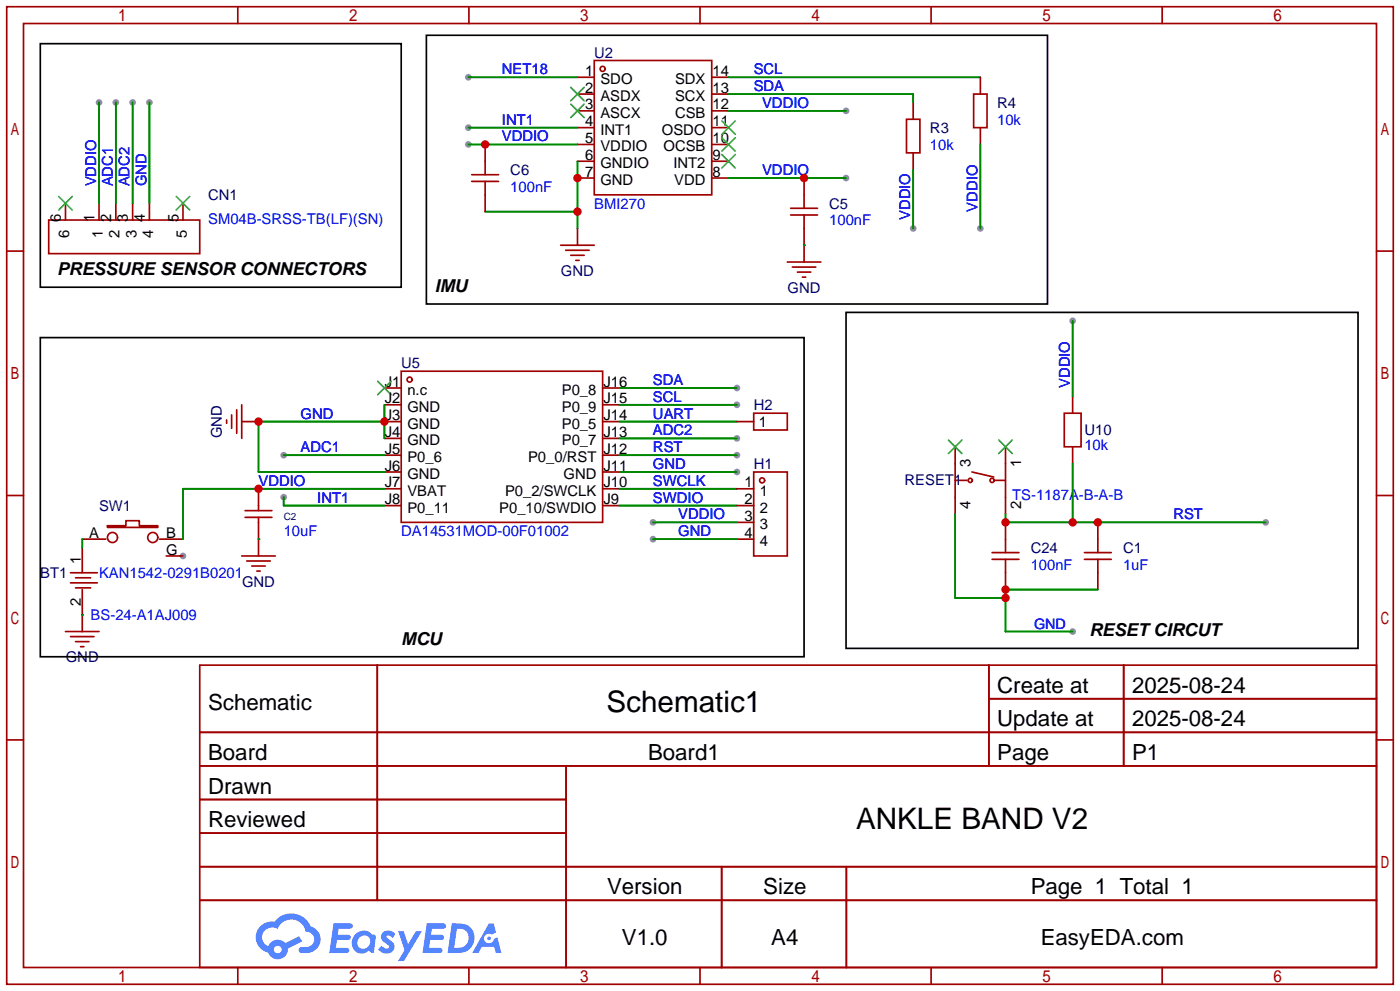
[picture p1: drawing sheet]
<svg xmlns="http://www.w3.org/2000/svg" width="212mm" height="150mm" viewBox="0 0 212 150" stroke-linecap="round" stroke-linejoin="round" font-family="sans-serif">
<g fill="#999">
<circle cx="27.7" cy="84.1" r=".51"/>
<circle cx="138.2" cy="34.5" r=".51"/>
<circle cx="148.3" cy="34.5" r=".51"/>
<circle cx="128" cy="16.8" r=".51"/>
<circle cx="128" cy="26.9" r=".51"/>
<circle cx="70.9" cy="21.8" r=".51"/>
<circle cx="70.9" cy="19.3" r=".51"/>
<circle cx="70.9" cy="11.7" r=".51"/>
<circle cx="111.5" cy="71.4" r=".51"/>
<circle cx="111.5" cy="68.8" r=".51"/>
<circle cx="191.5" cy="79" r=".51"/>
<circle cx="162.3" cy="95.5" r=".51"/>
<circle cx="162.3" cy="48.5" r=".51"/>
<circle cx="42.9" cy="68.8" r=".51"/>
<circle cx="111.5" cy="66.3" r=".51"/>
<circle cx="111.5" cy="58.7" r=".51"/>
<circle cx="111.5" cy="61.2" r=".51"/>
<circle cx="42.9" cy="75.2" r=".51"/>
<circle cx="15" cy="15.5" r=".51"/>
<circle cx="17.5" cy="15.5" r=".51"/>
<circle cx="20.1" cy="15.5" r=".51"/>
<circle cx="22.6" cy="15.5" r=".51"/>
<circle cx="98.8" cy="79" r=".51"/>
<circle cx="98.8" cy="81.5" r=".51"/>
</g>
<g fill="none" stroke="#a10000" stroke-width=".25">
<path d="M1 1h209.8v147.8h-209.8zM3.6 3.6h204.7v142.7h-204.7zM36 1v2.6M71 1v2.6M105.9 1v2.6M140.9 1v2.6M175.9 1v2.6M1 38h2.6M208.3 38h2.5M1 74.9h2.6M208.3 74.9h2.5M1 111.9h2.6"/>
<path d="M30.2 100.6h178.1v45.7h-178.1zM30.2 110.7h178.1M30.2 115.8h178.1M57.1 100.6v35.5M85.7 115.8v30.5M149.6 100.6v15.2M149.6 105.7h58.7M170 100.6v15.2M208.3 111.9h2.5M30.2 120.9h55.5M30.2 131.1h178.1M30.2 126h55.5"/>
<path d="M30.2 136.1h178.1M109.2 131.1v15.2M128.1 131.1v15.2M36 146.3v2.5M71 146.3v2.5M105.9 146.3v2.5M140.9 146.3v2.5M175.9 146.3v2.5"/>
</g>
<g fill="#5487ff">
<path d="M58 141a1.3 1.3 0 0 1 1.8 .3l-.4 .6a.54 .54 0 0 0-.9-.2v.1a2.32 2.32 0 0 1 1.2 1.4 1.36 1.36 0 0 1-1.1 1 1.36 1.36 0 0 1-1.4-.6l.5-.6a.7 .7 0 0 0 1.2 .3l-.1-.3a2.4 2.4 0 0 1-1.2-1.3l.2-.5z"/>
<path d="M60.2 140.8h.9l.6 2 1.2-2h.9l-2.7 4.5h-.9l1-1.6z"/>
<path d="M50.5 139.6h1.6a1.31 1.31 0 0 1 1.2 .2 .4 .4 0 0 1-.3 .6h-1.8l-.1 1h1.6a.4 .4 0 0 1 .4 .4 .4 .4 0 0 1-.4 .4l-1.7-.1-.2 1.2h.8a1.23 1.23 0 0 1 1.2 .2 .39 .39 0 0 1-.3 .6h-2.7z"/>
<path d="M64.6 139.6h1.6a1.32 1.32 0 0 1 1.2 .2 .39 .39 0 0 1-.3 .6h-1.8l-.1 1h1.7a.4 .4 0 0 1 .3 .4 .4 .4 0 0 1-.4 .3h-1.7l-.2 1.2h.8a1.23 1.23 0 0 1 1.2 .2 .39 .39 0 0 1-.3 .6h-2.7z"/>
<path d="M74 139.6h.7l.4 1.4-.7 .3a.75 .75 0 0 0-1.1 .3 .75 .75 0 0 0 .5 1.1 .75 .75 0 0 0 .9-.7l.5-.3 .7 2.4h-.9l-.2-.9h-1.9l-.5 .9h-.9z"/>
<path d="M68.4 139.6l-.7 4.5h1.5a2.27 2.27 0 0 0 2.5-1.6 2.27 2.27 0 0 0-1.3-2.7zM69.1 140.4a1.5 1.5 0 0 1 1.8 1.6 1.5 1.5 0 0 1-1.9 1.3h-.3z"/>
<path d="M53.8 141.3a1.62 1.62 0 0 0-.4 2.1 1.62 1.62 0 0 0 2 .6l.4-.2 .3 .2 .5 .1 .3-2.5-.2-.2-.2-.1a.57 .57 0 0 1-.6-.3 1.73 1.73 0 0 0-2.1 .3zM54.4 141.8a.96 .96 0 0 1 1.4 0 .96 .96 0 0 1-.2 1.4 .95 .95 0 0 1-1.4 0 .95 .95 0 0 1 .2-1.4z"/>
<path d="M39.4 140a2.37 2.37 0 0 0 1.2 4.1 1.54 1.54 0 0 0 1.7 .9 1.54 1.54 0 0 0 1.3-1.6l2.1-1-.5-.8-2 1a1.57 1.57 0 0 0-2.6 .5 1.5 1.5 0 0 1-.8-2.1 1.5 1.5 0 0 1 2.2-.5 2.23 2.23 0 0 1 2.3-1.4 2.23 2.23 0 0 1 2 1.8 1.16 1.16 0 0 1 1.2 1.1 1.16 1.16 0 0 1-1.1 1.2h-.6a.47 .47 0 0 0-.6 .4 .47 .47 0 0 0 .4 .5 2.26 2.26 0 0 0 2.9-2.5 2.12 2.12 0 0 0-1.5-1.5 3.2 3.2 0 0 0-5.5-.7l-.3-.1a2.55 2.55 0 0 0-1.8 .7zM41.5 143.6a.58 .58 0 0 1 1.1 0 .58 .58 0 0 1-1.1 0z"/>
<circle cx="74" cy="141.9" r=".28"/>
</g>
<g fill="none" stroke="#a10000" stroke-width=".25">
<path d="M87.4 11.7h2.5M87.4 14.2h2.5M87.4 16.8h2.5M87.4 19.3h2.5M89.9 9.1h17.8v20.4h-17.8zM107.7 11.7h2.5M107.7 14.2h2.5M107.7 16.8h2.5M107.7 19.3h2.5M137.2 18h2v5.1h-2zM138.2 15.5v2.5M147.3 14.2h2.1v5.1h-2.1z"/>
<path d="M148.3 11.7v2.5M148.3 19.3v2.5M7.4 33.3h22.8v5.1h-22.8zM9.9 30.7v2.6M15 30.7v2.6M17.5 30.7v2.6M20.1 30.7v2.6M22.6 30.7v2.6M27.7 30.7v2.6M71.4 26.4h4M71.4 27.4h4M73.4 21.8v4.6"/>
<path d="M73.4 27.4v4.6M84.8 37.1h5.1M85.6 37.8h3.6M86.4 38.6h2M87.1 39.4h.5M87.4 21.8h2.5M87.4 24.4h2.5M87.4 26.9h2.5M87.4 34.5v2.6M107.7 21.8h2.5M107.7 24.4h2.5M107.7 26.9h2.5"/>
<path d="M119.1 39.6h5.1M119.6 31.5h4.1M119.6 32.5h4.1M121.7 26.9v4.6M121.7 32.5v7.1M138.2 23.1v2.6M58.2 58.7h2.5M60.7 56.1h30.5v22.9h-30.5zM91.2 58.7h2.5M119.9 40.4h3.5M120.6 41.1h2.1M121.4 41.9h.5"/>
<path d="M162.3 59.9v2.6M16.3 79.5h2.7v-.8h2.1v.8h2.8v.3h-7.6zM34.3 63.5v.5M35.1 62.7v2.1M35.8 62v3.5M36.6 63.8h2.5M36.6 61.2v5.1M37.1 78.2h4M37.1 77.2h4M39.1 73.9v3.3M39.1 78.2v5.9M58.2 61.2h2.5"/>
<path d="M58.2 63.8h2.5M58.2 66.3h2.5M58.2 68.8h2.5M58.2 71.4h2.5M58.2 73.9h2.5M58.2 76.5h2.5M91.2 61.2h2.5M91.2 63.8h2.5M91.2 66.3h2.5M91.2 68.8h2.5M91.2 71.4h2.5M91.2 73.9h2.5"/>
<path d="M91.2 76.5h2.5M111.5 63.8h2.5M111.5 73.9h2.5M111.5 76.5h2.5M111.5 79h2.5M114 71.4h5.1v12.7h-5.1zM114 62.5h5.1v2.5h-5.1zM144.5 67.6v10.1M144.5 72.6h1.8M147.1 71.4l3.3 .7M150.4 72.6h1.7M152.1 67.6v10.1"/>
<path d="M152.1 79v4.6M161 62.5h2.6v5.1h-2.6zM162.3 67.6v2.5M166.1 79v4.6M9.9 95.5h5.1M10.7 88.1h4M10.7 86.6h4M10.7 96.3h3.5M11.4 88.9h2.3M11.4 87.4h2.3M11.4 97h2.1M12.2 97.8h.5"/>
<path d="M12.4 82.8v3.8M12.4 89.2v6.3M12.4 81.5h3.6M24.1 81.5h3.6M25.1 84.1h2.6M36.6 84.1h5.1M37.3 84.8h3.6M38.1 85.6h2M38.9 86.4h.5M111.5 81.5h2.5M150.1 84.6h4.1M150.1 83.6h4.1"/>
<path d="M152.1 84.6v4.6M164.1 84.6h4M164.1 83.6h4M166.1 84.6v4.6"/>
<circle cx="91.2" cy="10.4" r=".38"/>
<circle cx="62" cy="57.4" r=".38"/>
<circle cx="115.3" cy="72.6" r=".38"/>
<circle cx="146.8" cy="72.6" r=".32"/>
<circle cx="150.1" cy="72.6" r=".32"/>
<circle cx="17" cy="81.3" r=".76"/>
<circle cx="23.1" cy="81.3" r=".76"/>
</g>
<g fill="none" stroke="#3c3" stroke-width=".25">
<path d="M86.4 13.2l2 2M86.4 15.7l2 2.1M88.4 13.2l-2 2M88.4 15.7l-2 2.1M109.2 18.3l2.1 2M111.3 18.3l-2.1 2M8.9 29.7l2 2M10.9 29.7l-2 2M26.7 29.7l2 2M28.7 29.7l-2 2M109.2 23.4l2.1 2M109.2 20.8l2.1 2.1"/>
<path d="M111.3 23.4l-2.1 2M111.3 20.8l-2.1 2.1M57.1 57.7l2.1 2M59.2 57.7l-2.1 2M143.5 66.5l2 2.1M145.5 66.5l-2 2.1M151.1 66.5l2.1 2.1M153.2 66.5l-2.1 2.1"/>
</g>
<g fill="none" stroke="#008700" stroke-width=".25">
<path d="M15 15.5v15.2M17.5 15.5v15.2M20.1 15.5v15.2M22.6 15.5v15.2M70.9 11.7h16.5M70.9 19.3h16.5M110.2 11.7h38.1M110.2 14.2h28v1.3M110.2 16.8h17.8M70.9 21.8h16.5M73.4 32h14M87.4 24.4v10.1"/>
<path d="M110.2 26.9h17.8M121.7 37.1h.1M138.2 25.7v8.8M148.3 21.8v12.7M93.7 58.7h17.8M162.3 48.5v11.4M42.9 75.2v1.3h15.3M42.9 68.8h15.3M58.2 61.2v5.1M58.2 63.8h-19.1v7.6h19.1M58.2 73.9h-30.5v7.6M93.7 71.4h17.8"/>
<path d="M93.7 63.8h17.8M93.7 73.9h17.8M93.7 76.5h17.8M93.7 68.8h17.8M93.7 66.3h17.8M93.7 61.2h17.8M98.8 79h12.7M144.5 77.7v12.7h7.6M152.1 77.7v1.3h39.4M162.3 70.1v8.9M12.4 93h.1M12.4 81.5v1.3"/>
<path d="M39.1 81.5h.1M98.8 81.5h12.7M166.1 89.2h-14v6.3h10.2"/>
</g>
<path d="M6.1 6.6h54.6v36.8h-54.6zM64.5 5.3h94v40.7h-94zM6.1 51.1h115.6v48.2h-115.6zM128 47.2h77.5v50.8h-77.5z" fill="none" stroke="#000" stroke-width=".25"/>
<g fill="#c00">
<circle cx="121.7" cy="26.9" r=".63"/>
<circle cx="73.4" cy="21.8" r=".63"/>
<circle cx="87.4" cy="26.9" r=".63"/>
<circle cx="87.4" cy="32" r=".63"/>
<circle cx="58.2" cy="63.8" r=".63"/>
<circle cx="39.1" cy="63.8" r=".63"/>
<circle cx="152.1" cy="79" r=".63"/>
<circle cx="162.3" cy="79" r=".63"/>
<circle cx="166.1" cy="79" r=".63"/>
<circle cx="152.1" cy="90.4" r=".63"/>
<circle cx="152.1" cy="89.2" r=".63"/>
<circle cx="39.1" cy="73.9" r=".63"/>
</g>
<g font-size="4.5">
<text x="91.8" y="107.6">Schematic1</text>
<text x="129.5" y="125.4">ANKLE BAND V2</text>
</g>
<g font-size="3.4">
<text x="31.5" y="107.3">Schematic</text>
<text x="150.9" y="104.8">Create at</text>
<text x="171.3" y="104.8">2025-08-24</text>
<text x="150.9" y="109.8">Update at</text>
<text x="171.3" y="109.8">2025-08-24</text>
<text x="31.5" y="114.9">Board</text>
<text x="98.1" y="114.9">Board1</text>
<text x="150.9" y="114.9">Page</text>
<text x="171.3" y="114.9">P1</text>
<text x="31.5" y="120">Drawn</text>
<text x="31.5" y="125.1">Reviewed</text>
<text x="91.9" y="135.2">Version</text>
<text x="115.5" y="135.2">Size</text>
<text x="156" y="135.2">Page 1 Total 1</text>
<text x="94.1" y="142.9">V1.0</text>
<text x="116.7" y="142.9">A4</text>
<text x="157.5" y="142.9">EasyEDA.com</text>
</g>
<g font-size="2.7">
<text x="8.6" y="41.6">PRESSURE SENSOR CONNECTORS</text>
<text x="65.8" y="44.2">IMU</text>
<text x="60.7" y="97.5">MCU</text>
<text x="164.8" y="96.2">RESET CIRCUT</text>
</g>
<g font-size="2.2" fill="#00f">
<text x="75.9" y="11.2">NET18</text>
<text x="114" y="11.2">SCL</text>
<text x="114" y="13.8">SDA</text>
<text x="115.3" y="16.3">VDDIO</text>
<text x="75.9" y="21.4">VDDIO</text>
<text x="75.9" y="18.9">INT1</text>
<text x="140.7" y="22.7">10k</text>
<text x="150.9" y="18.9">10k</text>
<text x="14.5" y="28.2" transform="rotate(-90 14.5 28.2)">VDDIO</text>
<text x="17.1" y="28.2" transform="rotate(-90 17.1 28.2)">ADC1</text>
<text x="19.6" y="28.2" transform="rotate(-90 19.6 28.2)">ADC2</text>
<text x="22.2" y="28.2" transform="rotate(-90 22.2 28.2)">GND</text>
<text x="77.2" y="29">100nF</text>
<text x="115.3" y="26.5">VDDIO</text>
<text x="31.5" y="33.8">SM04B-SRSS-TB(LF)(SN)</text>
<text x="89.9" y="31.6">BMI270</text>
<text x="125.5" y="34.1">100nF</text>
<text x="137.7" y="33.3" transform="rotate(-90 137.7 33.3)">VDDIO</text>
<text x="147.9" y="32" transform="rotate(-90 147.9 32)">VDDIO</text>
<text x="98.8" y="58.2">SDA</text>
<text x="161.9" y="58.7" transform="rotate(-90 161.9 58.7)">VDDIO</text>
<text x="45.5" y="63.3">GND</text>
<text x="98.8" y="63.3">UART</text>
<text x="98.8" y="65.8">ADC2</text>
<text x="98.8" y="60.8">SCL</text>
<text x="45.5" y="68.4">ADC1</text>
<text x="98.8" y="70.9">GND</text>
<text x="98.8" y="68.4">RST</text>
<text x="164.1" y="68">10k</text>
<text x="39.1" y="73.5">VDDIO</text>
<text x="48" y="76">INT1</text>
<text x="98.8" y="73.5">SWCLK</text>
<text x="98.8" y="76">SWDIO</text>
<text x="153.2" y="75.7">TS-1187A-B-A-B</text>
<text x="42.9" y="81.1">10uF</text>
<text x="60.7" y="81.1">DA14531MOD-00F01002</text>
<text x="102.6" y="78.5">VDDIO</text>
<text x="102.6" y="81.1">GND</text>
<text x="177.5" y="78.5">RST</text>
<text x="15" y="87.4">KAN1542-0291B0201</text>
<text x="156" y="86.2">100nF</text>
<text x="169.9" y="86.2">1uF</text>
<text x="13.7" y="93.8">BS-24-A1AJ009</text>
<text x="156.5" y="95.1">GND</text>
</g>
<g font-size="2.2">
<text x="88.5" y="11.5">1</text>
<text x="107.8" y="11.5">14</text>
<text x="88.5" y="14">2</text>
<text x="88.5" y="16.5">3</text>
<text x="90.9" y="12.7">SDO</text>
<text x="90.9" y="15.3">ASDX</text>
<text x="90.9" y="17.8">ASCX</text>
<text x="102.1" y="17.8">CSB</text>
<text x="102.1" y="15.3">SCX</text>
<text x="102.1" y="12.7">SDX</text>
<text x="107.8" y="16.5">12</text>
<text x="107.8" y="14">13</text>
<text x="88.5" y="19.1">4</text>
<text x="88.5" y="21.6">5</text>
<text x="90.9" y="20.4">INT1</text>
<text x="90.9" y="22.9">VDDIO</text>
<text x="100.2" y="20.4">OSDO</text>
<text x="100.4" y="22.9">OCSB</text>
<text x="107.8" y="21.6">10</text>
<text x="107.8" y="19.1">11</text>
<text x="88.5" y="24.2">6</text>
<text x="88.5" y="26.7">7</text>
<text x="90.9" y="25.4">GNDIO</text>
<text x="90.9" y="28">GND</text>
<text x="101.9" y="25.4">INT2</text>
<text x="102" y="28">VDD</text>
<text x="107.8" y="26.7">8</text>
<text x="107.8" y="24.2">9</text>
<text x="9.2" y="33.6" transform="rotate(-90 9.2 33.6)">6</text>
<text x="10.5" y="35.9" transform="rotate(-90 10.5 35.9)">6</text>
<text x="14.3" y="33.6" transform="rotate(-90 14.3 33.6)">1</text>
<text x="15.6" y="35.9" transform="rotate(-90 15.6 35.9)">1</text>
<text x="16.8" y="33.6" transform="rotate(-90 16.8 33.6)">2</text>
<text x="18.1" y="35.9" transform="rotate(-90 18.1 35.9)">2</text>
<text x="19.4" y="33.6" transform="rotate(-90 19.4 33.6)">3</text>
<text x="20.6" y="35.9" transform="rotate(-90 20.6 35.9)">3</text>
<text x="21.9" y="33.6" transform="rotate(-90 21.9 33.6)">4</text>
<text x="23.2" y="35.9" transform="rotate(-90 23.2 35.9)">4</text>
<text x="27" y="33.6" transform="rotate(-90 27 33.6)">5</text>
<text x="28.3" y="35.9" transform="rotate(-90 28.3 35.9)">5</text>
<text x="58.2" y="58.5">J1</text>
<text x="61.6" y="59.7">n.c</text>
<text x="85" y="59.7">P0_8</text>
<text x="91.3" y="58.5">J16</text>
<text x="58.2" y="61">J2</text>
<text x="58.2" y="63.5">J3</text>
<text x="61.6" y="62.3">GND</text>
<text x="61.6" y="64.8">GND</text>
<text x="85" y="64.8">P0_5</text>
<text x="85" y="62.3">P0_9</text>
<text x="91.3" y="63.5">J14</text>
<text x="91.3" y="61">J15</text>
<text x="114.8" y="64.6">1</text>
<text x="58.2" y="66.1">J4</text>
<text x="58.2" y="68.6">J5</text>
<text x="58.2" y="71.2">J6</text>
<text x="61.6" y="67.3">GND</text>
<text x="61.6" y="69.9">P0_6</text>
<text x="79.9" y="69.9">P0_0/RST</text>
<text x="85" y="67.3">P0_7</text>
<text x="91.3" y="71.2">J11</text>
<text x="91.3" y="68.6">J12</text>
<text x="91.3" y="66.1">J13</text>
<text x="146.9" y="70.6" transform="rotate(-90 146.9 70.6)">3</text>
<text x="154.5" y="70.6" transform="rotate(-90 154.5 70.6)">1</text>
<text x="58.2" y="73.7">J7</text>
<text x="58.2" y="76.2">J8</text>
<text x="61.6" y="72.4">GND</text>
<text x="61.6" y="75">VBAT</text>
<text x="61.6" y="77.5">P0_11</text>
<text x="75.5" y="77.5">P0_10/SWDIO</text>
<text x="76.4" y="75">P0_2/SWCLK</text>
<text x="85.3" y="72.4">GND</text>
<text x="91.3" y="76.2">J9</text>
<text x="91.3" y="73.7">J10</text>
<text x="112.7" y="73.7">1</text>
<text x="112.7" y="76.2">2</text>
<text x="115" y="75">1</text>
<text x="115" y="77.5">2</text>
<text x="146.9" y="76.9" transform="rotate(-90 146.9 76.9)">4</text>
<text x="154.5" y="76.9" transform="rotate(-90 154.5 76.9)">2</text>
<text x="13.5" y="81.3">A</text>
<text x="25.1" y="81.3">B</text>
<text x="25.1" y="83.9">G</text>
<text x="112.7" y="78.8">3</text>
<text x="112.7" y="81.3">4</text>
<text x="115" y="80">3</text>
<text x="115" y="82.6">4</text>
<text x="12.2" y="85.3" transform="rotate(-90 12.2 85.3)">1</text>
<text x="12.2" y="91.7" transform="rotate(-90 12.2 91.7)">2</text>
</g>
<g font-size="2.2" fill="#000080">
<text x="89.9" y="8.7">U2</text>
<text x="150.9" y="16.3">R4</text>
<text x="140.7" y="20.1">R3</text>
<text x="77.2" y="26.5">C6</text>
<text x="31.5" y="30.3">CN1</text>
<text x="125.5" y="31.6">C5</text>
<text x="84.9" y="41.7">GND</text>
<text x="119.2" y="44.3">GND</text>
<text x="60.7" y="55.7">U5</text>
<text x="114" y="62">H2</text>
<text x="164.1" y="65.7">U10</text>
<text x="33.6" y="66.2" transform="rotate(-90 33.6 66.2)">GND</text>
<text x="114" y="70.9">H1</text>
<text x="15" y="77.3">SW1</text>
<text x="136.9" y="73.4">RESET1</text>
<text x="156" y="83.6">C24</text>
<text x="169.9" y="83.6">C1</text>
<text x="6.1" y="87.4">BT1</text>
<text x="36.6" y="88.7">GND</text>
<text x="10" y="100.1">GND</text>
</g>
<text font-size="1.5" fill="#000080" x="42.9" y="78.7">C2</text>
</svg>
